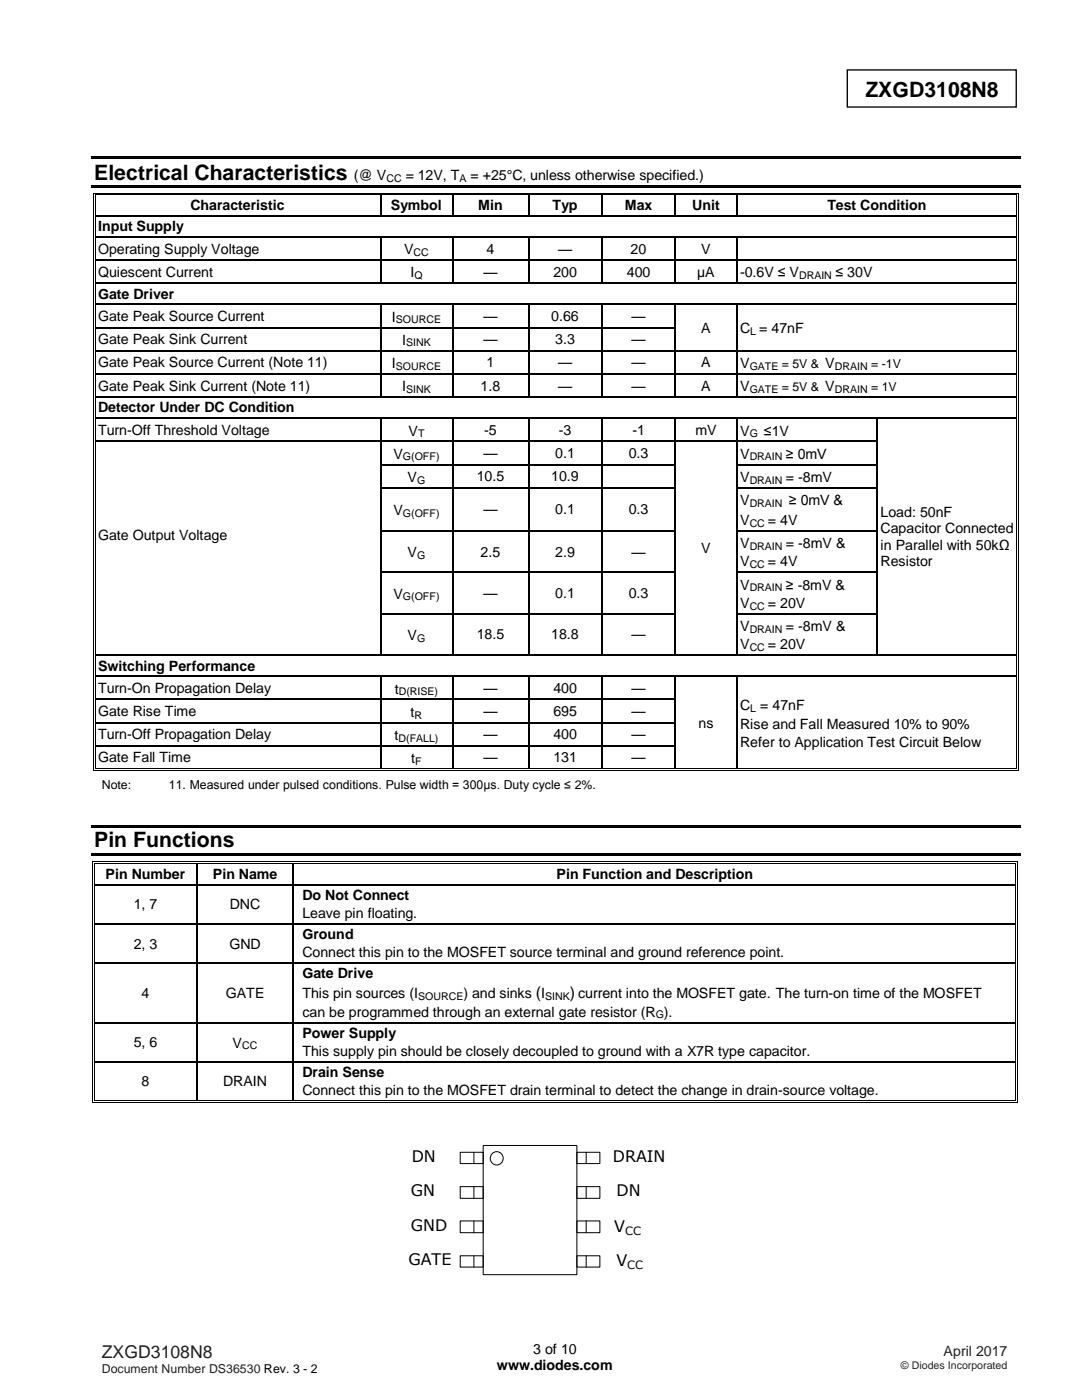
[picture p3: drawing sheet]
<svg xmlns="http://www.w3.org/2000/svg" width="216mm" height="279mm" viewBox="0 0 216 279" stroke-linecap="round" stroke-linejoin="round" font-family="sans-serif">
<path d="M169.1 14h33.7v7.4h-33.7z" fill="none" stroke="#000" stroke-width=".26"/>
<g fill="#000">
<path d="M18.3 31.1h185.4v.5h-185.4z" fill-rule="evenodd"/>
<path d="M18.3 36.9h185.4v.5h-185.4z" fill-rule="evenodd"/>
<path d="M18.6 38.5h.2v.5h-.2z" fill-rule="evenodd"/>
<path d="M18.6 38.5h.5v.2h-.5z" fill-rule="evenodd"/>
<path d="M18.9 38.8h.2v.2h-.2z" fill-rule="evenodd"/>
<path d="M18.9 38.8h.2v.2h-.2z" fill-rule="evenodd"/>
<path d="M75.8 39h.3z" fill-rule="evenodd"/>
<path d="M75.8 38.5h.5v.2h-.5z" fill-rule="evenodd"/>
<path d="M75.8 38.8h.5v.2h-.5z" fill-rule="evenodd"/>
<path d="M90.2 39h.3z" fill-rule="evenodd"/>
<path d="M90.2 38.5h.5v.2h-.5z" fill-rule="evenodd"/>
<path d="M90.2 38.8h.5v.2h-.5z" fill-rule="evenodd"/>
<path d="M105.3 39h.3z" fill-rule="evenodd"/>
<path d="M105.3 38.5h.6v.2h-.6z" fill-rule="evenodd"/>
<path d="M105.3 38.8h.6v.2h-.6z" fill-rule="evenodd"/>
<path d="M120 39h.3z" fill-rule="evenodd"/>
<path d="M120 38.5h.5v.2h-.5z" fill-rule="evenodd"/>
<path d="M120 38.8h.5v.2h-.5z" fill-rule="evenodd"/>
<path d="M134.6 39h.3z" fill-rule="evenodd"/>
<path d="M134.6 38.5h.6v.2h-.6z" fill-rule="evenodd"/>
<path d="M134.6 38.8h.6v.2h-.6z" fill-rule="evenodd"/>
<path d="M146.9 39h.2z" fill-rule="evenodd"/>
<path d="M146.9 38.5h.5v.2h-.5z" fill-rule="evenodd"/>
<path d="M146.9 38.8h.5v.2h-.5z" fill-rule="evenodd"/>
<path d="M202.8 38.5h.5v.2h-.5z" fill-rule="evenodd"/>
<path d="M202.8 38.8h.1v.2h-.1z" fill-rule="evenodd"/>
<path d="M202.8 38.8h.1v.2h-.1z" fill-rule="evenodd"/>
<path d="M203.1 38.5h.2v.5h-.2z" fill-rule="evenodd"/>
<path d="M18.6 43h.2v.2h-.2z" fill-rule="evenodd"/>
<path d="M18.6 47.2h.2v.2h-.2z" fill-rule="evenodd"/>
<path d="M18.6 51.8h.2v.2h-.2z" fill-rule="evenodd"/>
<path d="M18.6 56.4h.2v.2h-.2z" fill-rule="evenodd"/>
<path d="M18.9 43h.2v.2h-.2z" fill-rule="evenodd"/>
<path d="M18.9 47.2h.2v.2h-.2z" fill-rule="evenodd"/>
<path d="M18.9 51.8h.2v.2h-.2z" fill-rule="evenodd"/>
<path d="M18.9 56.4h.2v.2h-.2z" fill-rule="evenodd"/>
<path d="M75.8 43h.3v.2h-.3z" fill-rule="evenodd"/>
<path d="M75.8 47.2h.3v.2h-.3z" fill-rule="evenodd"/>
<path d="M75.8 51.8h.3v.2h-.3z" fill-rule="evenodd"/>
<path d="M75.8 56.4h.3v.2h-.3z" fill-rule="evenodd"/>
<path d="M90.2 43h.3v.2h-.3z" fill-rule="evenodd"/>
<path d="M90.2 47.2h.3v.2h-.3z" fill-rule="evenodd"/>
<path d="M90.2 51.8h.3v.2h-.3z" fill-rule="evenodd"/>
<path d="M90.2 56.4h.3v.2h-.3z" fill-rule="evenodd"/>
<path d="M105.3 43h.3v.2h-.3z" fill-rule="evenodd"/>
<path d="M105.3 47.2h.3v.2h-.3z" fill-rule="evenodd"/>
<path d="M105.3 51.8h.3v.2h-.3z" fill-rule="evenodd"/>
<path d="M105.3 56.4h.3v.2h-.3z" fill-rule="evenodd"/>
<path d="M120 43h.3v.2h-.3z" fill-rule="evenodd"/>
<path d="M120 47.2h.3v.2h-.3z" fill-rule="evenodd"/>
<path d="M120 51.8h.3v.2h-.3z" fill-rule="evenodd"/>
<path d="M120 56.4h.3v.2h-.3z" fill-rule="evenodd"/>
<path d="M134.6 43h.3v.2h-.3z" fill-rule="evenodd"/>
<path d="M134.6 47.2h.3v.2h-.3z" fill-rule="evenodd"/>
<path d="M134.6 51.8h.3v.2h-.3z" fill-rule="evenodd"/>
<path d="M134.6 56.4h.3v.2h-.3z" fill-rule="evenodd"/>
<path d="M146.9 43h.2v.2h-.2z" fill-rule="evenodd"/>
<path d="M146.9 47.2h.2v.2h-.2z" fill-rule="evenodd"/>
<path d="M146.9 51.8h.2v.2h-.2z" fill-rule="evenodd"/>
<path d="M146.9 56.4h.2v.2h-.2z" fill-rule="evenodd"/>
<path d="M202.8 43h.1v.2h-.1z" fill-rule="evenodd"/>
<path d="M202.8 47.2h.1v.2h-.1z" fill-rule="evenodd"/>
<path d="M202.8 51.8h.1v.2h-.1z" fill-rule="evenodd"/>
<path d="M202.8 56.4h.1v.2h-.1z" fill-rule="evenodd"/>
<path d="M203.1 43h.2v.2h-.2z" fill-rule="evenodd"/>
<path d="M203.1 47.2h.2v.2h-.2z" fill-rule="evenodd"/>
<path d="M203.1 51.8h.2v.2h-.2z" fill-rule="evenodd"/>
<path d="M203.1 56.4h.2v.2h-.2z" fill-rule="evenodd"/>
<path d="M18.6 60.6h.2v.3h-.2z" fill-rule="evenodd"/>
<path d="M18.6 65.2h.2v.3h-.2z" fill-rule="evenodd"/>
<path d="M18.6 69.9h.2v.2h-.2z" fill-rule="evenodd"/>
<path d="M18.6 74.5h.2v.3h-.2z" fill-rule="evenodd"/>
<path d="M18.6 79.1h.2v.3h-.2z" fill-rule="evenodd"/>
<path d="M18.9 60.6h.2v.3h-.2z" fill-rule="evenodd"/>
<path d="M18.9 65.2h.2v.3h-.2z" fill-rule="evenodd"/>
<path d="M18.9 69.9h.2v.2h-.2z" fill-rule="evenodd"/>
<path d="M18.9 74.5h.2v.3h-.2z" fill-rule="evenodd"/>
<path d="M18.9 79.1h.2v.3h-.2z" fill-rule="evenodd"/>
<path d="M75.8 60.6h.3v.3h-.3z" fill-rule="evenodd"/>
<path d="M75.8 65.2h.3v.3h-.3z" fill-rule="evenodd"/>
<path d="M75.8 69.9h.3v.2h-.3z" fill-rule="evenodd"/>
<path d="M75.8 74.5h.3v.3h-.3z" fill-rule="evenodd"/>
<path d="M75.8 79.1h.3v.3h-.3z" fill-rule="evenodd"/>
<path d="M90.2 60.6h.3v.3h-.3z" fill-rule="evenodd"/>
<path d="M90.2 65.2h.3v.3h-.3z" fill-rule="evenodd"/>
<path d="M90.2 69.9h.3v.2h-.3z" fill-rule="evenodd"/>
<path d="M90.2 74.5h.3v.3h-.3z" fill-rule="evenodd"/>
<path d="M90.2 79.1h.3v.3h-.3z" fill-rule="evenodd"/>
<path d="M105.3 60.6h.3v.3h-.3z" fill-rule="evenodd"/>
<path d="M105.3 65.2h.3v.3h-.3z" fill-rule="evenodd"/>
<path d="M105.3 69.9h.3v.2h-.3z" fill-rule="evenodd"/>
<path d="M105.3 74.5h.3v.3h-.3z" fill-rule="evenodd"/>
<path d="M105.3 79.1h.3v.3h-.3z" fill-rule="evenodd"/>
<path d="M120 60.6h.3v.3h-.3z" fill-rule="evenodd"/>
<path d="M120 65.2h.3v.3h-.3z" fill-rule="evenodd"/>
<path d="M120 69.9h.3v.2h-.3z" fill-rule="evenodd"/>
<path d="M120 74.5h.3v.3h-.3z" fill-rule="evenodd"/>
<path d="M120 79.1h.3v.3h-.3z" fill-rule="evenodd"/>
<path d="M134.6 60.6h.3v.3h-.3z" fill-rule="evenodd"/>
<path d="M134.6 65.2h.3v.3h-.3z" fill-rule="evenodd"/>
<path d="M134.6 69.9h.3v.2h-.3z" fill-rule="evenodd"/>
<path d="M134.6 74.5h.3v.3h-.3z" fill-rule="evenodd"/>
<path d="M134.6 79.1h.3v.3h-.3z" fill-rule="evenodd"/>
<path d="M146.9 60.6h.2v.3h-.2z" fill-rule="evenodd"/>
<path d="M146.9 65.2h.2v.3h-.2z" fill-rule="evenodd"/>
<path d="M146.9 69.9h.2v.2h-.2z" fill-rule="evenodd"/>
<path d="M146.9 74.5h.2v.3h-.2z" fill-rule="evenodd"/>
<path d="M146.9 79.1h.2v.3h-.2z" fill-rule="evenodd"/>
<path d="M202.8 60.6h.1v.3h-.1z" fill-rule="evenodd"/>
<path d="M202.8 65.2h.1v.3h-.1z" fill-rule="evenodd"/>
<path d="M202.8 69.9h.1v.2h-.1z" fill-rule="evenodd"/>
<path d="M202.8 74.5h.1v.3h-.1z" fill-rule="evenodd"/>
<path d="M202.8 79.1h.1v.3h-.1z" fill-rule="evenodd"/>
<path d="M203.1 60.6h.2v.3h-.2z" fill-rule="evenodd"/>
<path d="M203.1 65.2h.2v.3h-.2z" fill-rule="evenodd"/>
<path d="M203.1 69.9h.2v.2h-.2z" fill-rule="evenodd"/>
<path d="M203.1 74.5h.2v.3h-.2z" fill-rule="evenodd"/>
<path d="M203.1 79.1h.2v.3h-.2z" fill-rule="evenodd"/>
<path d="M18.6 83.3h.2v.3h-.2z" fill-rule="evenodd"/>
<path d="M18.6 87.9h.2v.3h-.2z" fill-rule="evenodd"/>
<path d="M18.6 92.6h.2v.3h-.2z" fill-rule="evenodd"/>
<path d="M18.6 97.2h.2v.3h-.2z" fill-rule="evenodd"/>
<path d="M18.9 83.3h.2v.3h-.2z" fill-rule="evenodd"/>
<path d="M18.9 87.9h.2v.3h-.2z" fill-rule="evenodd"/>
<path d="M18.9 92.6h.2v.3h-.2z" fill-rule="evenodd"/>
<path d="M18.9 97.2h.2v.3h-.2z" fill-rule="evenodd"/>
<path d="M75.8 83.3h.3v.3h-.3z" fill-rule="evenodd"/>
<path d="M75.8 87.9h.3v.3h-.3z" fill-rule="evenodd"/>
<path d="M75.8 92.6h.3v.3h-.3z" fill-rule="evenodd"/>
<path d="M75.8 97.2h.3v.3h-.3z" fill-rule="evenodd"/>
<path d="M90.2 83.3h.3v.3h-.3z" fill-rule="evenodd"/>
<path d="M90.2 87.9h.3v.3h-.3z" fill-rule="evenodd"/>
<path d="M90.2 92.6h.3v.3h-.3z" fill-rule="evenodd"/>
<path d="M90.2 97.2h.3v.3h-.3z" fill-rule="evenodd"/>
<path d="M105.3 83.3h.3v.3h-.3z" fill-rule="evenodd"/>
<path d="M105.3 87.9h.3v.3h-.3z" fill-rule="evenodd"/>
<path d="M105.3 92.6h.3v.3h-.3z" fill-rule="evenodd"/>
<path d="M105.3 97.2h.3v.3h-.3z" fill-rule="evenodd"/>
<path d="M120 83.3h.3v.3h-.3z" fill-rule="evenodd"/>
<path d="M120 87.9h.3v.3h-.3z" fill-rule="evenodd"/>
<path d="M120 92.6h.3v.3h-.3z" fill-rule="evenodd"/>
<path d="M120 97.2h.3v.3h-.3z" fill-rule="evenodd"/>
<path d="M134.6 83.3h.3v.3h-.3z" fill-rule="evenodd"/>
<path d="M134.6 87.9h.3v.3h-.3z" fill-rule="evenodd"/>
<path d="M134.6 92.6h.3v.3h-.3z" fill-rule="evenodd"/>
<path d="M134.6 97.2h.3v.3h-.3z" fill-rule="evenodd"/>
<path d="M146.9 83.3h.2v.3h-.2z" fill-rule="evenodd"/>
<path d="M146.9 87.9h.2v.3h-.2z" fill-rule="evenodd"/>
<path d="M146.9 92.6h.2v.3h-.2z" fill-rule="evenodd"/>
<path d="M146.9 97.2h.2v.3h-.2z" fill-rule="evenodd"/>
<path d="M174.9 83.3h.2v.3h-.2z" fill-rule="evenodd"/>
<path d="M174.9 87.9h.2v.3h-.2z" fill-rule="evenodd"/>
<path d="M174.9 92.6h.2v.3h-.2z" fill-rule="evenodd"/>
<path d="M174.9 97.2h.2v.3h-.2z" fill-rule="evenodd"/>
<path d="M202.8 83.3h.1v.3h-.1z" fill-rule="evenodd"/>
<path d="M202.8 87.9h.1v.3h-.1z" fill-rule="evenodd"/>
<path d="M202.8 92.6h.1v.3h-.1z" fill-rule="evenodd"/>
<path d="M202.8 97.2h.1v.3h-.1z" fill-rule="evenodd"/>
<path d="M203.1 83.3h.2v.3h-.2z" fill-rule="evenodd"/>
<path d="M203.1 87.9h.2v.3h-.2z" fill-rule="evenodd"/>
<path d="M203.1 92.6h.2v.3h-.2z" fill-rule="evenodd"/>
<path d="M203.1 97.2h.2v.3h-.2z" fill-rule="evenodd"/>
<path d="M18.6 105.8h.2v.3h-.2z" fill-rule="evenodd"/>
<path d="M18.6 114.1h.2v.3h-.2z" fill-rule="evenodd"/>
<path d="M18.9 105.8h.2v.3h-.2z" fill-rule="evenodd"/>
<path d="M18.9 114.1h.2v.3h-.2z" fill-rule="evenodd"/>
<path d="M75.8 105.8h.3v.3h-.3z" fill-rule="evenodd"/>
<path d="M75.8 114.1h.3v.3h-.3z" fill-rule="evenodd"/>
<path d="M90.2 105.8h.3v.3h-.3z" fill-rule="evenodd"/>
<path d="M90.2 114.1h.3v.3h-.3z" fill-rule="evenodd"/>
<path d="M105.3 105.8h.3v.3h-.3z" fill-rule="evenodd"/>
<path d="M105.3 114.1h.3v.3h-.3z" fill-rule="evenodd"/>
<path d="M120 105.8h.3v.3h-.3z" fill-rule="evenodd"/>
<path d="M120 114.1h.3v.3h-.3z" fill-rule="evenodd"/>
<path d="M134.6 105.8h.3v.3h-.3z" fill-rule="evenodd"/>
<path d="M134.6 114.1h.3v.3h-.3z" fill-rule="evenodd"/>
<path d="M146.9 105.8h.2v.3h-.2z" fill-rule="evenodd"/>
<path d="M146.9 114.1h.2v.3h-.2z" fill-rule="evenodd"/>
<path d="M174.9 105.8h.2v.3h-.2z" fill-rule="evenodd"/>
<path d="M174.9 114.1h.2v.3h-.2z" fill-rule="evenodd"/>
<path d="M202.8 105.8h.1v.3h-.1z" fill-rule="evenodd"/>
<path d="M202.8 114.1h.1v.3h-.1z" fill-rule="evenodd"/>
<path d="M203.1 105.8h.2v.3h-.2z" fill-rule="evenodd"/>
<path d="M203.1 114.1h.2v.3h-.2z" fill-rule="evenodd"/>
<path d="M18.6 122.4h.2v.2h-.2z" fill-rule="evenodd"/>
<path d="M18.6 130.7h.2v.2h-.2z" fill-rule="evenodd"/>
<path d="M18.6 134.8h.2v.3h-.2z" fill-rule="evenodd"/>
<path d="M18.6 139.5h.2v.2h-.2z" fill-rule="evenodd"/>
<path d="M18.9 122.4h.2v.2h-.2z" fill-rule="evenodd"/>
<path d="M18.9 130.7h.2v.2h-.2z" fill-rule="evenodd"/>
<path d="M18.9 134.8h.2v.3h-.2z" fill-rule="evenodd"/>
<path d="M18.9 139.5h.2v.2h-.2z" fill-rule="evenodd"/>
<path d="M75.8 122.4h.3v.2h-.3z" fill-rule="evenodd"/>
<path d="M75.8 130.7h.3v.2h-.3z" fill-rule="evenodd"/>
<path d="M75.8 134.8h.3v.3h-.3z" fill-rule="evenodd"/>
<path d="M75.8 139.5h.3v.2h-.3z" fill-rule="evenodd"/>
<path d="M90.2 122.4h.3v.2h-.3z" fill-rule="evenodd"/>
<path d="M90.2 130.7h.3v.2h-.3z" fill-rule="evenodd"/>
<path d="M90.2 134.8h.3v.3h-.3z" fill-rule="evenodd"/>
<path d="M90.2 139.5h.3v.2h-.3z" fill-rule="evenodd"/>
<path d="M105.3 122.4h.3v.2h-.3z" fill-rule="evenodd"/>
<path d="M105.3 130.7h.3v.2h-.3z" fill-rule="evenodd"/>
<path d="M105.3 134.8h.3v.3h-.3z" fill-rule="evenodd"/>
<path d="M105.3 139.5h.3v.2h-.3z" fill-rule="evenodd"/>
<path d="M120 122.4h.3v.2h-.3z" fill-rule="evenodd"/>
<path d="M120 130.7h.3v.2h-.3z" fill-rule="evenodd"/>
<path d="M120 134.8h.3v.3h-.3z" fill-rule="evenodd"/>
<path d="M120 139.5h.3v.2h-.3z" fill-rule="evenodd"/>
<path d="M134.6 122.4h.3v.2h-.3z" fill-rule="evenodd"/>
<path d="M134.6 130.7h.3v.2h-.3z" fill-rule="evenodd"/>
<path d="M134.6 134.8h.3v.3h-.3z" fill-rule="evenodd"/>
<path d="M134.6 139.5h.3v.2h-.3z" fill-rule="evenodd"/>
<path d="M146.9 122.4h.2v.2h-.2z" fill-rule="evenodd"/>
<path d="M146.9 130.7h.2v.2h-.2z" fill-rule="evenodd"/>
<path d="M146.9 134.8h.2v.3h-.2z" fill-rule="evenodd"/>
<path d="M146.9 139.5h.2v.2h-.2z" fill-rule="evenodd"/>
<path d="M174.9 122.4h.2v.2h-.2z" fill-rule="evenodd"/>
<path d="M174.9 130.7h.2v.2h-.2z" fill-rule="evenodd"/>
<path d="M202.8 122.4h.1v.2h-.1z" fill-rule="evenodd"/>
<path d="M202.8 130.7h.1v.2h-.1z" fill-rule="evenodd"/>
<path d="M202.8 134.8h.1v.3h-.1z" fill-rule="evenodd"/>
<path d="M202.8 139.5h.1v.2h-.1z" fill-rule="evenodd"/>
<path d="M203.1 122.4h.2v.2h-.2z" fill-rule="evenodd"/>
<path d="M203.1 130.7h.2v.2h-.2z" fill-rule="evenodd"/>
<path d="M203.1 134.8h.2v.3h-.2z" fill-rule="evenodd"/>
<path d="M203.1 139.5h.2v.2h-.2z" fill-rule="evenodd"/>
<path d="M18.6 144.1h.2v.3h-.2z" fill-rule="evenodd"/>
<path d="M18.6 148.7h.2v.3h-.2z" fill-rule="evenodd"/>
<path d="M18.6 153.4h.2v.5h-.2z" fill-rule="evenodd"/>
<path d="M18.6 153.7h.5v.2h-.5z" fill-rule="evenodd"/>
<path d="M18.9 144.1h.2v.3h-.2z" fill-rule="evenodd"/>
<path d="M18.9 148.7h.2v.3h-.2z" fill-rule="evenodd"/>
<path d="M18.9 153.4h.2v.1h-.2z" fill-rule="evenodd"/>
<path d="M18.9 153.4h.2v.1h-.2z" fill-rule="evenodd"/>
<path d="M75.8 144.1h.3v.3h-.3z" fill-rule="evenodd"/>
<path d="M75.8 148.7h.3v.3h-.3z" fill-rule="evenodd"/>
<path d="M75.8 153.4h.5v.1h-.5z" fill-rule="evenodd"/>
<path d="M75.8 153.7h.5v.2h-.5z" fill-rule="evenodd"/>
<path d="M90.2 144.1h.3v.3h-.3z" fill-rule="evenodd"/>
<path d="M90.2 148.7h.3v.3h-.3z" fill-rule="evenodd"/>
<path d="M90.2 153.4h.5v.1h-.5z" fill-rule="evenodd"/>
<path d="M90.2 153.7h.5v.2h-.5z" fill-rule="evenodd"/>
<path d="M105.3 144.1h.3v.3h-.3z" fill-rule="evenodd"/>
<path d="M105.3 148.7h.3v.3h-.3z" fill-rule="evenodd"/>
<path d="M105.3 153.4h.6v.1h-.6z" fill-rule="evenodd"/>
<path d="M105.3 153.7h.6v.2h-.6z" fill-rule="evenodd"/>
<path d="M120 144.1h.3v.3h-.3z" fill-rule="evenodd"/>
<path d="M120 148.7h.3v.3h-.3z" fill-rule="evenodd"/>
<path d="M120 153.4h.5v.1h-.5z" fill-rule="evenodd"/>
<path d="M120 153.7h.5v.2h-.5z" fill-rule="evenodd"/>
<path d="M134.6 144.1h.3v.3h-.3z" fill-rule="evenodd"/>
<path d="M134.6 148.7h.3v.3h-.3z" fill-rule="evenodd"/>
<path d="M134.6 153.4h.6v.1h-.6z" fill-rule="evenodd"/>
<path d="M134.6 153.7h.6v.2h-.6z" fill-rule="evenodd"/>
<path d="M146.9 144.1h.2v.3h-.2z" fill-rule="evenodd"/>
<path d="M146.9 148.7h.2v.3h-.2z" fill-rule="evenodd"/>
<path d="M146.9 153.4h.5v.1h-.5z" fill-rule="evenodd"/>
<path d="M146.9 153.7h.5v.2h-.5z" fill-rule="evenodd"/>
<path d="M202.8 144.1h.1v.3h-.1z" fill-rule="evenodd"/>
<path d="M202.8 148.7h.1v.3h-.1z" fill-rule="evenodd"/>
<path d="M202.8 153.7h.5v.2h-.5z" fill-rule="evenodd"/>
<path d="M202.8 153.4h.1v.1h-.1z" fill-rule="evenodd"/>
<path d="M202.8 153.4h.1v.1h-.1z" fill-rule="evenodd"/>
<path d="M203.1 144.1h.2v.3h-.2z" fill-rule="evenodd"/>
<path d="M203.1 148.7h.2v.3h-.2z" fill-rule="evenodd"/>
<path d="M203.1 153.4h.2v.5h-.2z" fill-rule="evenodd"/>
<path d="M18.3 164.6h185.4v.5h-185.4z" fill-rule="evenodd"/>
<path d="M18.3 170.4h185.4v.5h-185.4z" fill-rule="evenodd"/>
<path d="M18.5 171.9h.1v.6h-.1z" fill-rule="evenodd"/>
<path d="M18.5 171.9h.5v.2h-.5z" fill-rule="evenodd"/>
<path d="M18.5 176.4h.1v.3h-.1z" fill-rule="evenodd"/>
<path d="M18.8 172.3h.2v.2h-.2z" fill-rule="evenodd"/>
<path d="M18.8 172.3h.2v.1h-.2z" fill-rule="evenodd"/>
<path d="M18.8 176.4h.2v.3h-.2z" fill-rule="evenodd"/>
<path d="M39.3 172.4l.2 .1z" fill-rule="evenodd"/>
<path d="M39.3 171.9h.5v.2h-.5z" fill-rule="evenodd"/>
<path d="M39.3 172.3h.5v.1h-.5z" fill-rule="evenodd"/>
<path d="M39.3 176.4h.2v.3h-.2z" fill-rule="evenodd"/>
<path d="M58.3 172.4l.3 .1z" fill-rule="evenodd"/>
<path d="M58.3 171.9h.5v.2h-.5z" fill-rule="evenodd"/>
<path d="M58.3 172.3h.5v.1h-.5z" fill-rule="evenodd"/>
<path d="M58.3 176.4h.3v.3h-.3z" fill-rule="evenodd"/>
<path d="M202.6 171.9h.6v.2h-.6z" fill-rule="evenodd"/>
<path d="M202.6 172.3h.2v.2h-.2z" fill-rule="evenodd"/>
<path d="M202.6 172.3h.2v.1h-.2z" fill-rule="evenodd"/>
<path d="M202.6 176.4h.2v.3h-.2z" fill-rule="evenodd"/>
<path d="M203 171.9h.2v.6h-.2z" fill-rule="evenodd"/>
<path d="M203 176.4h.2v.3h-.2z" fill-rule="evenodd"/>
<path d="M18.5 184.3h.1v.2h-.1z" fill-rule="evenodd"/>
<path d="M18.5 192h.1v.3h-.1z" fill-rule="evenodd"/>
<path d="M18.8 184.3h.2v.2h-.2z" fill-rule="evenodd"/>
<path d="M18.8 192h.2v.3h-.2z" fill-rule="evenodd"/>
<path d="M39.3 184.3h.2v.2h-.2z" fill-rule="evenodd"/>
<path d="M39.3 192h.2v.3h-.2z" fill-rule="evenodd"/>
<path d="M58.3 184.3h.3v.2h-.3z" fill-rule="evenodd"/>
<path d="M58.3 192h.3v.3h-.3z" fill-rule="evenodd"/>
<path d="M202.6 184.3h.2v.2h-.2z" fill-rule="evenodd"/>
<path d="M202.6 192h.2v.3h-.2z" fill-rule="evenodd"/>
<path d="M203 184.3h.2v.2h-.2z" fill-rule="evenodd"/>
<path d="M203 192h.2v.3h-.2z" fill-rule="evenodd"/>
<path d="M18.5 203.9h.1v.3h-.1z" fill-rule="evenodd"/>
<path d="M18.5 211.7h.1v.3h-.1z" fill-rule="evenodd"/>
<path d="M18.8 203.9h.2v.3h-.2z" fill-rule="evenodd"/>
<path d="M18.8 211.7h.2v.3h-.2z" fill-rule="evenodd"/>
<path d="M18.8 219.6h.2v.1h-.2z" fill-rule="evenodd"/>
<path d="M18.8 219.6h.2v.1h-.2z" fill-rule="evenodd"/>
<path d="M39.3 203.9h.2v.3h-.2z" fill-rule="evenodd"/>
<path d="M39.3 211.7h.2v.3h-.2z" fill-rule="evenodd"/>
<path d="M39.3 219.6h.5v.1h-.5z" fill-rule="evenodd"/>
<path d="M58.3 203.9h.3v.3h-.3z" fill-rule="evenodd"/>
<path d="M58.3 211.7h.3v.3h-.3z" fill-rule="evenodd"/>
<path d="M58.3 219.6h.5v.1h-.5z" fill-rule="evenodd"/>
<path d="M202.6 203.9h.2v.3h-.2z" fill-rule="evenodd"/>
<path d="M202.6 211.7h.2v.3h-.2z" fill-rule="evenodd"/>
<path d="M202.6 219.6h.2v.1h-.2z" fill-rule="evenodd"/>
<path d="M202.6 219.6h.2v.1h-.2z" fill-rule="evenodd"/>
<path d="M203 203.9h.2v.3h-.2z" fill-rule="evenodd"/>
<path d="M203 211.7h.2v.3h-.2z" fill-rule="evenodd"/>
<path d="M18.5 219.6h.1v.5h-.1z" fill-rule="evenodd"/>
<path d="M18.5 219.9h.5v.2h-.5z" fill-rule="evenodd"/>
<path d="M39.3 219.9h.5v.2h-.5z" fill-rule="evenodd"/>
<path d="M58.3 219.9h.5v.2h-.5z" fill-rule="evenodd"/>
<path d="M202.6 219.9h.6v.2h-.6z" fill-rule="evenodd"/>
<path d="M203 219.6h.2v.5h-.2z" fill-rule="evenodd"/>
</g>
<g fill="none" stroke="#000" stroke-width=".2">
<path d="M18.7 39v4M19 39v4M19.1 38.6h56.7M19.1 38.9h56.7M76.3 38.6h13.9M76.3 38.9h13.9M90.7 38.6h14.6M90.7 38.9h14.6M105.9 38.6h14.1M105.9 38.9h14.1M120.5 38.6h14.1M120.5 38.9h14.1"/>
<path d="M135.2 38.6h11.7M135.2 38.9h11.7M147.4 38.6h55.4M147.4 38.9h55.4M202.9 39v4M203.2 39v4M18.7 43.2v4M18.7 47.4v4.4M18.7 52v4.4M18.7 56.6v4M19 43.2v4M19 47.4v4.4"/>
<path d="M19 52v4.4M19 56.6v4M202.9 43.2v4M202.9 47.4v4.4M202.9 52v4.4M202.9 56.6v4M203.2 43.2v4M203.2 47.4v4.4M203.2 52v4.4M203.2 56.6v4M18.7 60.9v4.3M18.7 65.5v4.4"/>
<path d="M18.7 70.1v4.4M18.7 74.8v4.3M18.7 79.4v3.9M19 60.9v4.3M19 65.5v4.4M19 70.1v4.4M19 74.8v4.3M19 79.4v3.9M202.9 60.9v4.3M202.9 65.5v4.4M202.9 70.1v4.4M202.9 74.8v4.3"/>
<path d="M202.9 79.4v3.9M203.2 60.9v4.3M203.2 65.5v4.4M203.2 70.1v4.4M203.2 74.8v4.3M203.2 79.4v3.9M18.7 83.6v4.3M18.7 88.2v4.4M18.7 92.9v4.3M18.7 97.5v8.3M19 83.6v4.3M19 88.2v4.4"/>
<path d="M19 92.9v4.3M19 97.5v8.3M202.9 83.6v4.3M202.9 88.2v4.4M202.9 92.9v4.3M202.9 97.5v8.3M203.2 83.6v4.3M203.2 88.2v4.4M203.2 92.9v4.3M203.2 97.5v8.3M18.7 106.1v8M18.7 114.4v8"/>
<path d="M19 106.1v8M19 114.4v8M202.9 106.1v8M202.9 114.4v8M203.2 106.1v8M203.2 114.4v8M18.7 122.6v8.1M18.7 130.9v3.9M18.7 135.1v4.4M18.7 139.7v4.4M19 122.6v8.1M19 130.9v3.9"/>
<path d="M19 135.1v4.4M19 139.7v4.4M202.9 122.6v8.1M202.9 130.9v3.9M202.9 135.1v4.4M202.9 139.7v4.4M203.2 122.6v8.1M203.2 130.9v3.9M203.2 135.1v4.4M203.2 139.7v4.4M18.7 144.4v4.3M18.7 149v4.4"/>
<path d="M19 144.4v4.3M19 149v4.4M19.1 153.8h56.7M19.1 153.4h56.7M76.3 153.8h13.9M76.3 153.4h13.9M90.7 153.8h14.6M90.7 153.4h14.6M105.9 153.8h14.1M105.9 153.4h14.1M120.5 153.8h14.1M120.5 153.4h14.1"/>
<path d="M135.2 153.8h11.7M135.2 153.4h11.7M147.4 153.8h55.4M147.4 153.4h55.4M202.9 144.4v4.3M202.9 149v4.4M203.2 144.4v4.3M203.2 149v4.4M18.5 172.5v3.9M18.5 176.7v7.6M18.9 172.5v3.9M18.9 176.7v7.6"/>
<path d="M19 172h20.3M19 172.4h20.3M39.8 172h18.5M39.8 172.4h18.5M58.8 172h143.8M58.8 172.4h143.8M202.7 172.5v3.9M202.7 176.7v7.6M203.1 172.5v3.9M203.1 176.7v7.6M18.5 184.5v7.5M18.5 192.3v11.6"/>
<path d="M18.9 184.5v7.5M18.9 192.3v11.6M202.7 184.5v7.5M202.7 192.3v11.6M203.1 184.5v7.5M203.1 192.3v11.6M18.5 204.2v7.5M18.5 212v7.6M18.9 204.2v7.5M18.9 212v7.6M19 220h20.3M19 219.7h20.3"/>
<path d="M39.8 220h18.5M39.8 219.7h18.5M58.8 220h143.8M58.8 219.7h143.8M202.7 204.2v7.5M202.7 212v7.6M203.1 204.2v7.5M203.1 212v7.6M91.8 230h4.6v2.2h-4.6zM91.8 236.8h4.6v2.4h-4.6zM94.6 230v2.2M94.6 236.8v2.4"/>
<path d="M96.4 228.7h18.7v25.7h-18.7zM115.1 236.8h4.6v2.4h-4.6zM115.1 230h4.6v2.2h-4.6zM117 230v2.2M117 236.8v2.4M91.8 243.7h4.6v2.3h-4.6zM91.8 250.6h4.6v2.3h-4.6zM94.6 243.7v2.3M94.6 250.6v2.3M115.1 250.6h4.6v2.3h-4.6zM115.1 243.7h4.6v2.3h-4.6zM117 243.7v2.3"/>
<path d="M117 250.6v2.3"/>
<circle cx="99.1" cy="231.2" r="1.31"/>
</g>
<g fill="none" stroke="#000" stroke-width=".25">
<path d="M76 39v4M90.4 39v4M105.5 39v4M120.1 39v4M134.8 39v4M147 39v4M19.1 43.1h56.7M19.1 47.3h56.7M19.1 51.9h56.7M19.1 56.5h56.7M76 47.4v4.4M76 52v4.4"/>
<path d="M76.1 43.1h14.1M76.1 47.3h14.1M76.1 51.9h14.1M76.1 56.5h14.1M90.4 47.4v4.4M90.4 52v4.4M90.5 43.1h14.8M90.5 47.3h14.8M90.5 51.9h14.8M90.5 56.5h14.8M105.5 47.4v4.4M105.5 52v4.4"/>
<path d="M105.6 43.1h14.4M105.6 47.3h14.4M105.6 51.9h14.4M105.6 56.5h14.4M120.1 47.4v4.4M120.1 52v4.4M120.3 43.1h14.3M120.3 47.3h14.3M120.3 51.9h14.3M120.3 56.5h14.3M134.8 47.4v4.4M134.8 52v4.4"/>
<path d="M134.9 43.1h12M134.9 47.3h12M134.9 51.9h12M134.9 56.5h12M147 47.4v4.4M147 52v4.4M147.1 43.1h55.7M147.1 47.3h55.7M147.1 51.9h55.7M147.1 56.5h55.7M19.1 60.8h56.7M19.1 65.4h56.7"/>
<path d="M19.1 70h56.7M19.1 74.6h56.7M19.1 79.3h56.7M76 60.9v4.3M76 65.5v4.4M76 70.1v4.4M76 74.8v4.3M76.1 60.8h14.1M76.1 65.4h14.1M76.1 70h14.1M76.1 74.6h14.1M76.1 79.3h14.1"/>
<path d="M90.4 60.9v4.3M90.4 65.5v4.4M90.4 70.1v4.4M90.4 74.8v4.3M90.5 60.8h14.8M90.5 65.4h14.8M90.5 70h14.8M90.5 74.6h14.8M90.5 79.3h14.8M105.5 60.9v4.3M105.5 65.5v4.4M105.5 70.1v4.4"/>
<path d="M105.5 74.8v4.3M105.6 60.8h14.4M105.6 65.4h14.4M105.6 70h14.4M105.6 74.6h14.4M105.6 79.3h14.4M120.1 60.9v4.3M120.1 65.5v4.4M120.1 70.1v4.4M120.1 74.8v4.3M120.3 60.8h14.3M120.3 65.4h14.3"/>
<path d="M120.3 70h14.3M120.3 74.6h14.3M120.3 79.3h14.3M134.8 60.9v4.3M134.8 65.5v4.4M134.8 70.1v4.4M134.8 74.8v4.3M134.9 60.8h12M134.9 70h12M134.9 74.6h12M134.9 79.3h12M147 60.9v4.3"/>
<path d="M147 65.5v4.4M147 70.1v4.4M147 74.8v4.3M147.1 60.8h55.7M147.1 70h55.7M147.1 74.6h55.7M147.1 79.3h55.7M19.1 83.4h56.7M19.1 88.1h56.7M76 83.6v4.3M76 88.2v4.4M76 92.9v4.3"/>
<path d="M76 97.5v8.3M76.1 83.4h14.1M76.1 88.1h14.1M76.1 92.7h14.1M76.1 97.3h14.1M90.4 83.6v4.3M90.4 88.2v4.4M90.4 92.9v4.3M90.4 97.5v8.3M90.5 83.4h14.8M90.5 88.1h14.8M90.5 92.7h14.8"/>
<path d="M90.5 97.3h14.8M105.5 83.6v4.3M105.5 88.2v4.4M105.5 92.9v4.3M105.5 97.5v8.3M105.6 83.4h14.4M105.6 88.1h14.4M105.6 92.7h14.4M105.6 97.3h14.4M120.1 83.6v4.3M120.1 88.2v4.4M120.1 92.9v4.3"/>
<path d="M120.1 97.5v8.3M120.3 83.4h14.3M120.3 88.1h14.3M120.3 92.7h14.3M120.3 97.3h14.3M134.8 83.6v4.3M134.8 88.2v4.4M134.8 92.9v4.3M134.8 97.5v8.3M134.9 83.4h12M134.9 88.1h12M147 83.6v4.3"/>
<path d="M147 88.2v4.4M147 92.9v4.3M147 97.5v8.3M147.1 83.4h27.8M147.1 88.1h27.8M147.1 92.7h27.8M147.1 97.3h27.8M175 83.6v4.3M175 88.2v4.4M175 92.9v4.3M175 97.5v8.3M175.1 83.4h27.7"/>
<path d="M76 106.1v8M76 114.4v8M76.1 105.9h14.1M76.1 114.2h14.1M90.4 106.1v8M90.4 114.4v8M90.5 105.9h14.8M90.5 114.2h14.8M105.5 106.1v8M105.5 114.4v8M105.6 105.9h14.4M105.6 114.2h14.4"/>
<path d="M120.1 106.1v8M120.1 114.4v8M120.3 105.9h14.3M120.3 114.2h14.3M134.8 106.1v8M134.8 114.4v8M147 106.1v8M147 114.4v8M147.1 105.9h27.8M147.1 114.2h27.8M175 106.1v8M175 114.4v8"/>
<path d="M19.1 130.8h56.7M19.1 135h56.7M19.1 139.6h56.7M76 122.6v8.1M76 135.1v4.4M76 139.7v4.4M76.1 122.5h14.1M76.1 130.8h14.1M76.1 135h14.1M76.1 139.6h14.1M90.4 122.6v8.1M90.4 135.1v4.4"/>
<path d="M90.4 139.7v4.4M90.5 122.5h14.8M90.5 130.8h14.8M90.5 135h14.8M90.5 139.6h14.8M105.5 122.6v8.1M105.5 135.1v4.4M105.5 139.7v4.4M105.6 122.5h14.4M105.6 130.8h14.4M105.6 135h14.4M105.6 139.6h14.4"/>
<path d="M120.1 122.6v8.1M120.1 135.1v4.4M120.1 139.7v4.4M120.3 122.5h14.3M120.3 130.8h14.3M120.3 135h14.3M120.3 139.6h14.3M134.8 122.6v8.1M134.8 135.1v4.4M134.8 139.7v4.4M134.9 130.8h12M134.9 135h12"/>
<path d="M147 122.6v8.1M147 135.1v4.4M147 139.7v4.4M147.1 122.5h27.8M147.1 130.8h27.8M147.1 135h55.7M175 122.6v8.1M175.1 130.8h27.7M19.1 144.2h56.7M19.1 148.9h56.7M76 144.4v4.3M76 149v4.4"/>
<path d="M76.1 144.2h14.1M76.1 148.9h14.1M90.4 144.4v4.3M90.4 149v4.4M90.5 144.2h14.8M90.5 148.9h14.8M105.5 144.4v4.3M105.5 149v4.4M105.6 144.2h14.4M105.6 148.9h14.4M120.1 144.4v4.3M120.1 149v4.4"/>
<path d="M120.3 144.2h14.3M120.3 148.9h14.3M134.8 144.4v4.3M134.8 149v4.4M147 144.4v4.3M147 149v4.4M19 176.6h20.3M39.4 172.5v3.9M39.4 176.7v7.6M39.5 176.6h18.8M58.4 172.5v3.9M58.4 176.7v7.6"/>
<path d="M58.6 176.6h144M19 184.4h20.3M19 192.2h20.3M39.4 184.5v7.5M39.4 192.3v11.6M39.5 184.4h18.8M39.5 192.2h18.8M58.4 184.5v7.5M58.4 192.3v11.6M58.6 184.4h144M58.6 192.2h144M19 204.1h20.3"/>
<path d="M19 211.9h20.3M39.4 204.2v7.5M39.4 212v7.6M39.5 204.1h18.8M39.5 211.9h18.8M58.4 204.2v7.5M58.4 212v7.6M58.6 204.1h144M58.6 211.9h144"/>
</g>
<g font-size="4.2">
<text x="172.7" y="19.3">ZXGD3108N8</text>
<text x="18.8" y="35.9">Electrical Characteristics</text>
<text x="18.8" y="169.1">Pin Functions</text>
</g>
<text font-size="3.5" fill="#231f20" x="20.3" y="270.9">ZXGD3108N8</text>
<g font-size="3.2">
<text x="113.7" y="199.2">) current into the MOSFET gate. The turn-on time of the MOSFET</text>
<text x="82.1" y="231.9">DN</text>
<text x="122.3" y="231.9">DRAIN</text>
<text x="82" y="238.8">GN</text>
<text x="123" y="238.8">DN</text>
<text x="82" y="245.6">GND</text>
<text x="122.6" y="245.9">V</text>
<text x="81.5" y="252.5">GATE</text>
<text x="123" y="252.7">V</text>
</g>
<g font-size="2.8">
<text x="70.6" y="35.9">(@ V</text>
<text x="81" y="35.9">= 12V, T</text>
<text x="93.9" y="35.9">= +25°C, unless otherwise specified.)</text>
<text x="38" y="41.9">Characteristic</text>
<text x="78" y="41.9">Symbol</text>
<text x="95.4" y="41.9">Min</text>
<text x="110.3" y="41.9">Typ</text>
<text x="124.7" y="41.9">Max</text>
<text x="138.1" y="41.9">Unit</text>
<text x="165.1" y="41.9">Test Condition</text>
<text x="19.6" y="46.2">Input Supply</text>
<text x="19.6" y="50.6">Operating Supply Voltage</text>
<text x="80.6" y="50.7">V</text>
<text x="97.1" y="50.6">4</text>
<text x="111.4" y="50.6">—</text>
<text x="125.8" y="50.6">20</text>
<text x="139.9" y="50.6">V</text>
<text x="19.6" y="55.2">Quiescent Current</text>
<text x="19.6" y="59.6">Gate Driver</text>
<text x="81.9" y="55.4">I</text>
<text x="96.5" y="55.2">—</text>
<text x="110.4" y="55.2">200</text>
<text x="125.1" y="55.2">400</text>
<text x="139.1" y="55.2">µA</text>
<text x="147.7" y="55.4">-0.6V ≤ V</text>
<text x="166.7" y="55.4">≤ 30V</text>
<text x="19.6" y="64.1">Gate Peak Source Current</text>
<text x="78.2" y="64.2">I</text>
<text x="96.5" y="64.1">—</text>
<text x="110" y="64.1">0.66</text>
<text x="126" y="64.1">—</text>
<text x="19.6" y="68.7">Gate Peak Sink Current</text>
<text x="80.2" y="68.8">I</text>
<text x="96.5" y="68.7">—</text>
<text x="110.8" y="68.7">3.3</text>
<text x="126" y="68.7">—</text>
<text x="139.9" y="66.4">A</text>
<text x="147.7" y="66.5">C = 47nF</text>
<text x="19.6" y="73.3">Gate Peak Source Current (Note 11)</text>
<text x="19.6" y="77.9">Gate Peak Sink Current (Note 11)</text>
<text x="78.2" y="73.5">I</text>
<text x="95.9" y="77.9">1.8</text>
<text x="97.1" y="73.3">1</text>
<text x="111.4" y="73.3">—</text>
<text x="111.4" y="77.9">—</text>
<text x="126" y="73.3">—</text>
<text x="126" y="77.9">—</text>
<text x="139.9" y="73.3">A</text>
<text x="139.9" y="77.9">A</text>
<text x="147.7" y="73.5">V</text>
<text x="164.7" y="73.5">V</text>
<text x="19.6" y="82.3">Detector Under DC Condition</text>
<text x="80.2" y="78.1">I</text>
<text x="147.7" y="78.1">V</text>
<text x="164.7" y="78.1">V</text>
<text x="19.6" y="86.7">Turn-Off Threshold Voltage</text>
<text x="81.5" y="86.9">V</text>
<text x="96.6" y="86.7">-5</text>
<text x="111.5" y="86.7">-3</text>
<text x="126.2" y="86.7">-1</text>
<text x="138.8" y="86.7">mV</text>
<text x="147.7" y="86.9">V</text>
<text x="152.4" y="86.9">≤1V</text>
<text x="78.5" y="91.5">V</text>
<text x="96.5" y="91.4">—</text>
<text x="110.8" y="91.4">0.1</text>
<text x="125.5" y="91.4">0.3</text>
<text x="147.7" y="91.5">V</text>
<text x="156.8" y="91.5">≥ 0mV</text>
<text x="81.3" y="96.2">V</text>
<text x="95.1" y="96">10.5</text>
<text x="110" y="96">10.9</text>
<text x="147.7" y="96.2">V</text>
<text x="147.7" y="100.8">V</text>
<text x="156.8" y="96.2">= -8mV</text>
<text x="157.4" y="100.8">≥ 0mV &amp;</text>
<text x="19.6" y="107.8">Gate Output Voltage</text>
<text x="78.5" y="102.8">V</text>
<text x="96.5" y="102.6">—</text>
<text x="110.8" y="102.6">0.1</text>
<text x="125.5" y="102.6">0.3</text>
<text x="147.7" y="104.8">V</text>
<text x="153.2" y="104.8">= 4V</text>
<text x="175.7" y="103.2">Load: 50nF</text>
<text x="175.7" y="106.4">Capacitor Connected</text>
<text x="81.3" y="111.2">V</text>
<text x="95.9" y="111.1">2.5</text>
<text x="110.8" y="111.1">2.9</text>
<text x="126" y="111.1">—</text>
<text x="139.9" y="110.4">V</text>
<text x="147.7" y="109.4">V</text>
<text x="147.7" y="113">V</text>
<text x="153.2" y="113">= 4V</text>
<text x="156.8" y="109.4">= -8mV &amp;</text>
<text x="175.7" y="109.7">in Parallel with 50kΩ</text>
<text x="175.7" y="113">Resistor</text>
<text x="78.5" y="119.5">V</text>
<text x="96.5" y="119.4">—</text>
<text x="110.8" y="119.4">0.1</text>
<text x="125.5" y="119.4">0.3</text>
<text x="147.7" y="117.7">V</text>
<text x="156.8" y="117.7">≥ -8mV &amp;</text>
<text x="147.7" y="121.3">V</text>
<text x="147.7" y="126">V</text>
<text x="153.2" y="121.3">= 20V</text>
<text x="156.8" y="126">= -8mV &amp;</text>
<text x="81.3" y="127.8">V</text>
<text x="95.1" y="127.6">18.5</text>
<text x="110" y="127.6">18.8</text>
<text x="126" y="127.6">—</text>
<text x="147.7" y="129.6">V</text>
<text x="153.2" y="129.6">= 20V</text>
<text x="19.6" y="133.8">Switching Performance</text>
<text x="19.6" y="138.3">Turn-On Propagation Delay</text>
<text x="19.6" y="142.9">Gate Rise Time</text>
<text x="78.8" y="138.4">t</text>
<text x="81.9" y="143.1">t</text>
<text x="96.5" y="138.3">—</text>
<text x="96.5" y="142.9">—</text>
<text x="110.4" y="138.3">400</text>
<text x="110.4" y="142.9">695</text>
<text x="126" y="138.3">—</text>
<text x="126" y="142.9">—</text>
<text x="147.7" y="141.7">C = 47nF</text>
<text x="19.6" y="147.5">Turn-Off Propagation Delay</text>
<text x="78.7" y="147.7">t</text>
<text x="96.5" y="147.5">—</text>
<text x="110.4" y="147.5">400</text>
<text x="126" y="147.5">—</text>
<text x="139.4" y="145.2">ns</text>
<text x="147.7" y="145.4">Rise and Fall Measured 10% to 90%</text>
<text x="147.7" y="149">Refer to Application Test Circuit Below</text>
<text x="19.6" y="152.2">Gate Fall Time</text>
<text x="82.1" y="152.3">t</text>
<text x="96.5" y="152.2">—</text>
<text x="110.4" y="152.2">131</text>
<text x="126" y="152.2">—</text>
<text x="21.1" y="175.4">Pin Number</text>
<text x="42.5" y="175.4">Pin Name</text>
<text x="60.3" y="179.6">Do Not Connect</text>
<text x="111.1" y="175.4">Pin Function and Description</text>
<text x="26.7" y="181.5">1, 7</text>
<text x="45.9" y="181.5">DNC</text>
<text x="60.3" y="183.2">Leave pin floating.</text>
<text x="26.7" y="189.3">2, 3</text>
<text x="45.8" y="189.3">GND</text>
<text x="60.3" y="187.4">Ground</text>
<text x="60.3" y="191">Connect this pin to the MOSFET source terminal and ground reference point.</text>
<text x="60.3" y="195.3">Gate Drive</text>
<text x="28.2" y="199.1">4</text>
<text x="45" y="199.1">GATE</text>
<text x="60.3" y="199.2">This pin sources (I</text>
<text x="60.3" y="202.9">can be programmed through an external gate resistor (R ).</text>
<text x="92.5" y="199.2">) and sinks (I</text>
<text x="26.7" y="209">5, 6</text>
<text x="46.4" y="209.1">V</text>
<text x="60.3" y="207.1">Power Supply</text>
<text x="60.3" y="210.7">This supply pin should be closely decoupled to ground with a X7R type capacitor.</text>
<text x="60.3" y="215">Drain Sense</text>
<text x="28.2" y="216.8">8</text>
<text x="44.5" y="216.8">DRAIN</text>
<text x="60.3" y="218.6">Connect this pin to the MOSFET drain terminal to detect the change in drain-source voltage.</text>
<text x="99.2" y="273.5">www.diodes.com</text>
<text x="106.4" y="270.2">3 of 10</text>
</g>
<text font-size="2.8" fill="#231f20" x="188.3" y="270.6">April 2017</text>
<g font-size="2.5">
<text x="156" y="73.5">= 5V &amp;</text>
<text x="173.8" y="73.5">= -1V</text>
<text x="156" y="78.1">= 5V &amp;</text>
<text x="173.8" y="78.1">= 1V</text>
<text x="20.3" y="157.5">Note:</text>
<text x="33.7" y="157.5">11. Measured under pulsed conditions. Pulse width = 300μs. Duty cycle ≤ 2%.</text>
</g>
<text font-size="2.5" fill="#231f20" x="20.3" y="274">Document Number DS36530 Rev. 3 - 2</text>
<g font-size="2.3">
<text x="124.7" y="246.5">CC</text>
<text x="125.2" y="253.3">CC</text>
</g>
<g font-size="2.1">
<text x="77.1" y="36.3">CC</text>
<text x="91.7" y="36.3">A</text>
<text x="82.5" y="51.1">CC</text>
<text x="82.7" y="55.7">Q</text>
<text x="159.5" y="55.7">DRAIN</text>
<text x="79" y="64.5">SOURCE</text>
<text x="81" y="69.1">SINK</text>
<text x="149.7" y="66.9">L</text>
<text x="79" y="73.8">SOURCE</text>
<text x="149.6" y="73.8">GATE</text>
<text x="166.6" y="73.8">DRAIN</text>
<text x="81" y="78.4">SINK</text>
<text x="149.6" y="78.4">GATE</text>
<text x="166.6" y="78.4">DRAIN</text>
<text x="83.4" y="87.3">T</text>
<text x="149.6" y="87.3">G</text>
<text x="80.4" y="91.9">G(OFF)</text>
<text x="149.6" y="91.9">DRAIN</text>
<text x="83.2" y="96.5">G</text>
<text x="149.6" y="96.5">DRAIN</text>
<text x="149.6" y="101.1">DRAIN</text>
<text x="80.4" y="103.1">G(OFF)</text>
<text x="149.6" y="105.1">CC</text>
<text x="83.2" y="111.6">G</text>
<text x="149.6" y="109.7">DRAIN</text>
<text x="149.6" y="113.4">CC</text>
<text x="80.4" y="119.8">G(OFF)</text>
<text x="149.6" y="118">DRAIN</text>
<text x="149.6" y="121.7">CC</text>
<text x="83.2" y="128.1">G</text>
<text x="149.6" y="126.3">DRAIN</text>
<text x="149.6" y="129.9">CC</text>
<text x="79.6" y="138.7">D(RISE)</text>
<text x="82.7" y="143.4">R</text>
<text x="149.7" y="142.1">L</text>
<text x="79.5" y="148">D(FALL)</text>
<text x="82.9" y="152.6">F</text>
<text x="83.5" y="199.6">SOURCE</text>
<text x="108.8" y="199.6">SINK</text>
<text x="130.8" y="203.2">G</text>
<text x="48.3" y="209.4">CC</text>
</g>
<text font-size="2.1" fill="#231f20" x="179.8" y="273.2">© Diodes Incorporated</text>
</svg>
